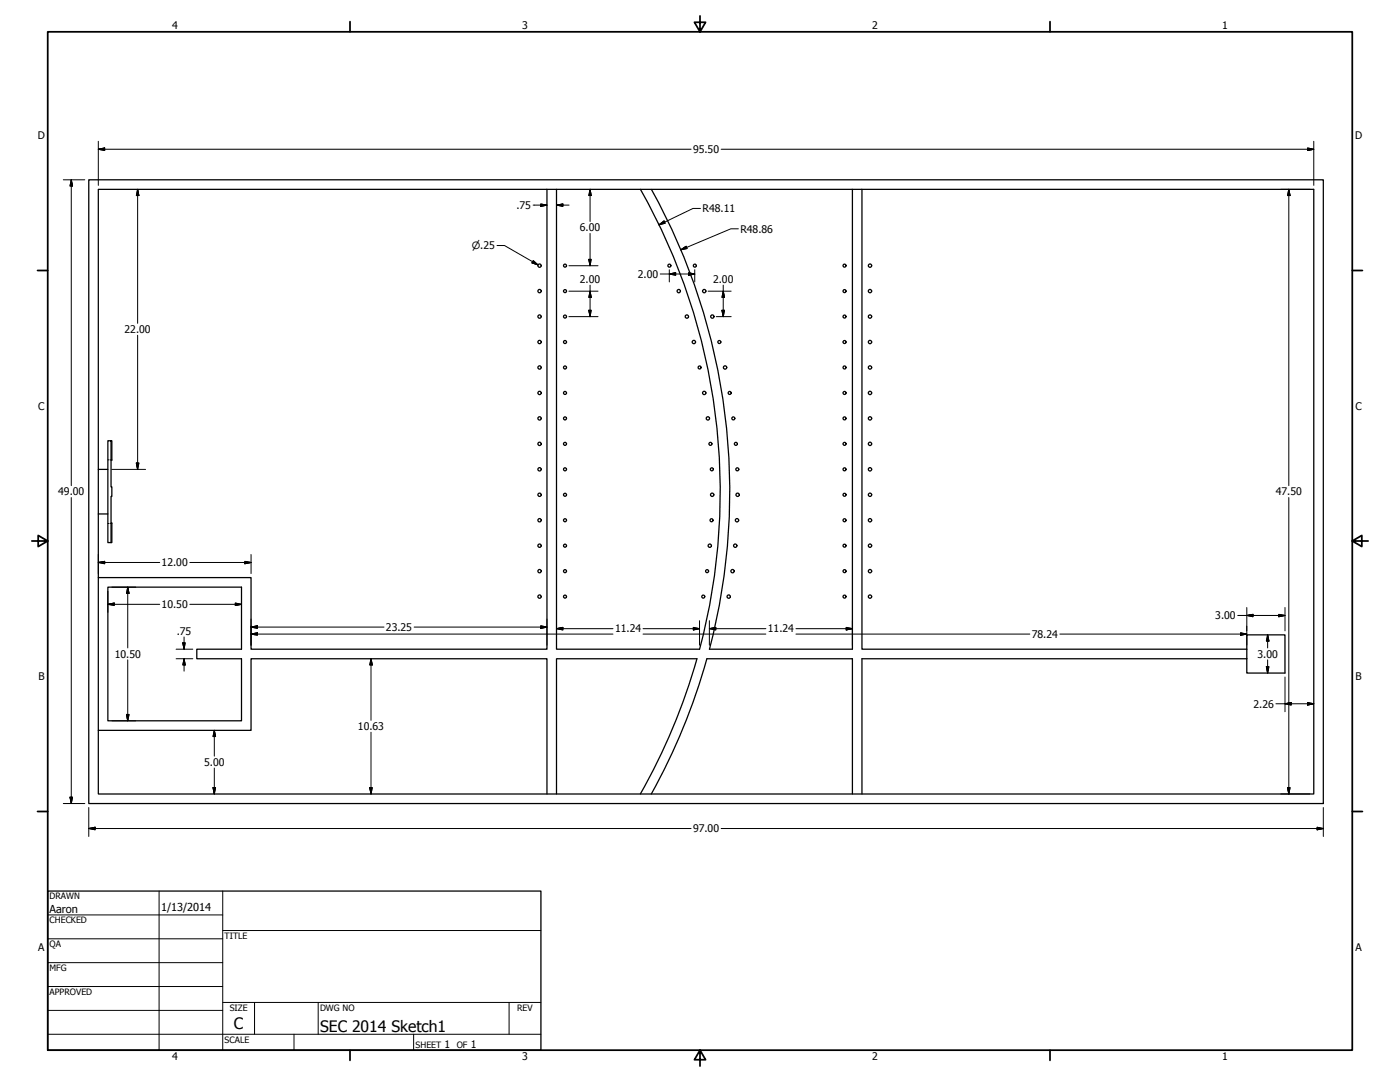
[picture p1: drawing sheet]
<svg xmlns="http://www.w3.org/2000/svg" width="559mm" height="432mm" viewBox="0 0 559 432" stroke-linecap="round" stroke-linejoin="round" font-family="sans-serif">
<!-- layer: Visible (ANSI) -->
<g fill="none" stroke="#000" stroke-width=".51">
<path d="M35.4 71.8h492.8v248.9h-492.8zM218.3 75.6v183.5h-118.1v-28.6h-61M222.1 75.6v183.5h57.1a244.4 244.4 0 0 0-23.6-183.5M340.2 75.6v183.5h-57a248.2 248.2 0 0 0-23.2-183.5M344 75.6v183.5h153.6M43.1 175.9h1.2v18.4h.3v3.8h-.3v18.4h-1.2zM44.3 175.9h.3v7.7h-.3M39.2 187.3v-111.7h485.2v241.3h-485.2v-111.8M43.1 187.3h-3.9v17.8h3.9M44.3 208.7h.3v7.8h-.3M43.1 234.3h53.3v24.8h-17.9v3.8h17.9v24.8h-53.3zM497.6 259.1v-5.7h15.3v15.2h-15.3v-5.7"/>
<path d="M497.6 259.1v3.8M497.6 262.9h-153.6v54M39.2 291.5h61v-28.6h118.1v54M255.6 316.9a244.9 244.9 0 0 0 22.6-54h-56.1v54M260 316.9a248.2 248.2 0 0 0 22.1-54h58.1v54"/>
<circle cx="215.4" cy="106" r=".67"/>
<circle cx="215.4" cy="116.2" r=".67"/>
<circle cx="225.5" cy="106" r=".6"/>
<circle cx="225.5" cy="116.2" r=".6"/>
<circle cx="267.2" cy="106" r=".6"/>
<circle cx="270.9" cy="116.2" r=".67"/>
<circle cx="277.3" cy="106" r=".6"/>
<circle cx="281.1" cy="116.2" r=".67"/>
<circle cx="337.1" cy="106" r=".6"/>
<circle cx="337.1" cy="116.2" r=".6"/>
<circle cx="347.2" cy="106" r=".67"/>
<circle cx="347.2" cy="116.2" r=".67"/>
<circle cx="215.4" cy="126.3" r=".67"/>
<circle cx="215.4" cy="136.5" r=".67"/>
<circle cx="225.5" cy="126.3" r=".6"/>
<circle cx="225.5" cy="136.5" r=".6"/>
<circle cx="274.2" cy="126.3" r=".67"/>
<circle cx="277" cy="136.5" r=".67"/>
<circle cx="284.3" cy="126.3" r=".67"/>
<circle cx="287.1" cy="136.5" r=".6"/>
<circle cx="337.1" cy="126.3" r=".6"/>
<circle cx="337.1" cy="136.5" r=".6"/>
<circle cx="347.2" cy="126.3" r=".67"/>
<circle cx="347.2" cy="136.5" r=".67"/>
<circle cx="215.4" cy="146.7" r=".67"/>
<circle cx="215.4" cy="156.8" r=".67"/>
<circle cx="225.5" cy="146.7" r=".6"/>
<circle cx="225.5" cy="156.8" r=".6"/>
<circle cx="279.2" cy="146.7" r=".6"/>
<circle cx="281.1" cy="156.8" r=".67"/>
<circle cx="289.4" cy="146.7" r=".67"/>
<circle cx="291.2" cy="156.8" r=".6"/>
<circle cx="337.1" cy="146.7" r=".6"/>
<circle cx="337.1" cy="156.8" r=".6"/>
<circle cx="347.2" cy="146.7" r=".67"/>
<circle cx="347.2" cy="156.8" r=".67"/>
<circle cx="215.4" cy="177.1" r=".67"/>
<circle cx="215.4" cy="167" r=".67"/>
<circle cx="225.5" cy="177.1" r=".6"/>
<circle cx="225.5" cy="167" r=".6"/>
<circle cx="282.5" cy="167" r=".67"/>
<circle cx="283.6" cy="177.1" r=".6"/>
<circle cx="292.7" cy="167" r=".6"/>
<circle cx="293.7" cy="177.1" r=".6"/>
<circle cx="337.1" cy="177.1" r=".6"/>
<circle cx="337.1" cy="167" r=".6"/>
<circle cx="347.2" cy="177.1" r=".67"/>
<circle cx="347.2" cy="167" r=".67"/>
<circle cx="215.4" cy="197.5" r=".67"/>
<circle cx="215.4" cy="187.3" r=".67"/>
<circle cx="225.5" cy="197.5" r=".6"/>
<circle cx="225.5" cy="187.3" r=".6"/>
<circle cx="284.1" cy="187.3" r=".6"/>
<circle cx="284.3" cy="197.5" r=".67"/>
<circle cx="294.3" cy="187.3" r=".6"/>
<circle cx="294.4" cy="197.5" r=".67"/>
<circle cx="337.1" cy="197.5" r=".6"/>
<circle cx="337.1" cy="187.3" r=".6"/>
<circle cx="347.2" cy="197.5" r=".67"/>
<circle cx="347.2" cy="187.3" r=".67"/>
<circle cx="215.4" cy="207.6" r=".67"/>
<circle cx="215.4" cy="217.8" r=".67"/>
<circle cx="225.5" cy="207.6" r=".6"/>
<circle cx="225.5" cy="217.8" r=".6"/>
<circle cx="283.3" cy="217.8" r=".67"/>
<circle cx="284" cy="207.6" r=".6"/>
<circle cx="293.5" cy="217.8" r=".67"/>
<circle cx="294.2" cy="207.6" r=".67"/>
<circle cx="337.1" cy="207.6" r=".6"/>
<circle cx="337.1" cy="217.8" r=".6"/>
<circle cx="347.2" cy="207.6" r=".67"/>
<circle cx="347.2" cy="217.8" r=".67"/>
<circle cx="215.4" cy="227.9" r=".67"/>
<circle cx="215.4" cy="238.1" r=".67"/>
<circle cx="225.5" cy="238.1" r=".6"/>
<circle cx="225.5" cy="227.9" r=".6"/>
<circle cx="280.7" cy="238.1" r=".6"/>
<circle cx="282.2" cy="227.9" r=".6"/>
<circle cx="290.9" cy="238.1" r=".67"/>
<circle cx="292.4" cy="227.9" r=".67"/>
<circle cx="337.1" cy="227.9" r=".6"/>
<circle cx="337.1" cy="238.1" r=".6"/>
<circle cx="347.2" cy="227.9" r=".67"/>
<circle cx="347.2" cy="238.1" r=".67"/>
</g>
<!-- layer: Hidden (ANSI) -->
<path d="M43.1 183.5h.5M44.1 183.5h.5M43.1 208.9h.5M44.1 208.9h.5" fill="none" stroke="#000" stroke-width=".4"/>
<!-- layer: Border (ANSI) -->
<g fill="none" stroke="#000" stroke-width=".7">
<path d="M19 12.7h520.8v406.4h-520.8zM139.7 8.6v4.1M279.4 6.3v6.4l-2.2-3.8h4.4l-2.2 3.8M419.1 8.6v4.1M15 107.9h4M539.8 107.9h4M12.7 215.9h6.3l-3.8-2.2v4.4l3.8-2.2M539.8 215.9l3.8 2.2v-4.4l-3.8 2.2h6.3M15 323.8h4M539.8 323.8h4M139.7 419.1v4.1M279.4 419.1l2.2 3.8h-4.4l2.2-3.8v6.3"/>
<path d="M419.1 419.1v4.1"/>
</g>
<!-- layer: Title (ANSI) -->
<g fill="none" stroke="#000" stroke-width=".4">
<path d="M63.5 355.6v63.5M88.9 355.6v63.5M19 365.1h69.9M19 374.6h69.9M88.9 371.3h127M19 384.2h69.9M19 393.7h69.9M19 412.7h196.9M19 403.2h69.9M88.9 400h127M101.6 400v12.7M117.3 412.7v6.4"/>
<path d="M127 400v12.7M165.1 412.7v6.4M203.2 400v12.7"/>
</g>
<path d="M19 355.6h196.9v63.5h-196.9z" fill="none" stroke="#000" stroke-width=".51"/>
<!-- layer: Dimension (ANSI) -->
<g fill="none" stroke="#000" stroke-width=".4">
<path d="M39.2 59.6l2.6-.5v1zM39.2 56.4v17.6M39.2 59.6h236.6M287.8 59.6h236.6M521.9 59.1l2.5 .5-2.5 .5zM524.4 56.4v17.6M25.3 71.8h8.5M28.4 71.8l.6 2.4h-1.1zM28.4 71.8v122M54.9 75.6l.5 2.4h-1zM54.9 75.6v53.4M235.5 75.6l.5 2.4h-1z"/>
<path d="M235.5 75.6v12.8M511.2 75.6h11.6M514.4 75.6l.5 2.4h-1zM514.4 75.6v118.2M198.4 98h3l13.4 7.7M212.8 81.9h5.5M215.8 81.4l2.5 .5-2.5 .5zM222.1 81.9l2.6-.5v1zM222.1 81.9h5M235.5 93.2v12.8M263 89.7l2-1.5 .5 .9zM271.7 99.7l2.2-1.4 .4 .9z"/>
<path d="M279.6 83.2h-3l-13.6 6.5M294.7 91.3h-3l-20 8.4M212.9 104l1.9 1.7-2.5-.8zM227.1 106h11.6M227.1 116.2h11.6M235 103.5h1l-.5 2.5zM235.5 116.2l.5 2.5h-1zM235.5 113.8v12.6M263.5 109.3h13.8M267.1 109.3l2.6-.5v1.1zM267.1 107.6v4.9M274.8 108.8l2.5 .5-2.5 .6z"/>
<path d="M277.3 107.6v4.9M282.6 116.2h9.2M288.7 116.2l.5 2.5h-1zM288.7 113.8v12.6M54.9 133.8v53.5M227.1 126.4h11.6M235 123.8h1l-.5 2.6zM285.9 126.4h5.9M288.2 123.8h1l-.5 2.6zM28.4 198.6v122.1M44.6 187.3h13.5M54.4 184.8h1l-.5 2.5z"/>
<path d="M514.4 198.6v118.3M39.2 224.5l2.6-.5v1zM39.2 224.5h24.6M39.2 221.3v7.6M43.1 235.9v8.4M44.6 234.3h9.6M51 234.3l.5 2.5h-1zM51 234.3v24.3M75.8 224.5h24.4M96.4 235.9v8.4M97.7 224l2.5 .5-2.5 .5zM100.2 221.3v7.6"/>
<path d="M43.1 241.2l2.5-.5v.9zM43.1 241.2h20.7M70.3 259.1h6.7M73 256.5h.9l-.4 2.6zM73.5 254.2v4.9M75.8 241.2h20.6M93.9 240.7l2.5 .5-2.5 .4zM100.2 250.3l2.5-.6v1.1zM100.2 253l2.5-.5v1zM100.2 247.1v10.4M100.2 250.3h53.1M100.2 253h144.5"/>
<path d="M165.3 250.3h53M215.8 249.7l2.5 .6-2.5 .5zM218.3 247.1v10.4M222.1 250.9l2.6-.5v1zM222.1 250.9h22.6M222.1 247.7v9.8M256.7 250.9h22.5M256.7 253h49M276.7 250.4l2.5 .5-2.5 .5zM279.2 247.7v9.8M283.1 250.9l2.6-.5v1zM283.1 250.9h22.6"/>
<path d="M283.1 247.7v9.8M317.7 250.9h22.5M317.7 253h93.3M337.8 250.4l2.4 .5-2.4 .5zM340.2 247.7v9.8M423 253h74.6M494 245.6h18.9M495.2 252.5l2.4 .5-2.4 .5zM497.6 245.6l2.5-.4v.9zM497.6 242.4v15.1M506 253.4l.5 2.4h-1zM506 253.4v5.2"/>
<path d="M510.4 245.2l2.5 .4-2.5 .5zM512.9 242.4v9.4M51 263.3v24.4M70.3 262.9h6.7M73.5 262.9l.4 2.5h-.9zM73.5 262.9v4.9M148.1 262.9l.5 2.5h-1zM148.1 262.9v24.6M505.5 266.1h1l-.5 2.5zM506 263.3v5.3M512.9 270.2v13.8M44.6 287.7h9.6"/>
<path d="M50.5 285.1h1l-.5 2.6zM85.5 291.5l.5 2.4h-1zM85.5 291.5v10.3M148.1 292.2v24.7M509.3 280.9h15.1M512.9 280.9l2.5-.5v1zM521.9 280.4l2.5 .5-2.5 .5zM27.9 318.1h1.1l-.6 2.6zM85 314.3h1l-.5 2.6zM85.5 306.5v10.4M147.6 314.3h1l-.5 2.6zM511.2 316.9h11.6"/>
<path d="M513.9 314.3h1l-.5 2.6zM25.3 320.7h8.5M35.4 330.6l2.6-.5v1.1zM35.4 330.6h240.4M35.4 322.3v11.5M287.8 330.6h240.4M525.7 330.1l2.5 .5-2.5 .6zM528.2 322.3v11.5"/>
</g>
<g fill="#000" stroke="#000" stroke-width=".4">
<path d="M39.2 59.6l2.6-.5zM39.2 59.6l2.6-.5v1zM28.4 71.8l.6 2.4zM28.4 71.8l.6 2.4h-1.1zM54.9 75.6l.5 2.4zM54.9 75.6l.5 2.4h-1zM235.5 75.6l.5 2.4zM235.5 75.6l.5 2.4h-1zM514.4 75.6l.5 2.4zM514.4 75.6l.5 2.4h-1zM521.9 60.1l2.5-.5zM521.9 59.1l2.5 .5-2.5 .5z"/>
<path d="M215.8 82.4l2.5-.5zM215.8 81.4l2.5 .5-2.5 .5zM222.1 81.9l2.6-.5zM222.1 81.9l2.6-.5v1zM263 89.7l2-1.5zM263 89.7l2-1.5 .5 .9zM271.7 99.7l2.2-1.4zM271.7 99.7l2.2-1.4 .4 .9zM212.3 104.9l2.5 .8zM212.9 104l1.9 1.7-2.5-.8zM235 103.5l.5 2.5zM235 103.5h1l-.5 2.5z"/>
<path d="M235.5 116.2l.5 2.5zM235.5 116.2l.5 2.5h-1zM267.1 109.3l2.6-.5zM267.1 109.3l2.6-.5v1.1zM274.8 109.9l2.5-.6zM274.8 108.8l2.5 .5-2.5 .6zM288.7 116.2l.5 2.5zM288.7 116.2l.5 2.5h-1zM235 123.8l.5 2.6zM235 123.8h1l-.5 2.6zM288.2 123.8l.5 2.6zM288.2 123.8h1l-.5 2.6z"/>
<path d="M54.4 184.8l.5 2.5zM54.4 184.8h1l-.5 2.5zM39.2 224.5l2.6-.5zM39.2 224.5l2.6-.5v1zM51 234.3l.5 2.5zM51 234.3l.5 2.5h-1zM97.7 225l2.5-.5zM97.7 224l2.5 .5-2.5 .5zM43.1 241.2l2.5-.5zM43.1 241.2l2.5-.5v.9zM73 256.5l.5 2.6zM73 256.5h.9l-.4 2.6z"/>
<path d="M93.9 241.6l2.5-.4zM93.9 240.7l2.5 .5-2.5 .4zM100.2 250.3l2.5-.6zM100.2 250.3l2.5-.6v1.1zM100.2 253l2.5-.5zM100.2 253l2.5-.5v1zM215.8 250.8l2.5-.5zM215.8 249.7l2.5 .6-2.5 .5zM222.1 250.9l2.6-.5zM222.1 250.9l2.6-.5v1zM276.7 251.4l2.5-.5zM276.7 250.4l2.5 .5-2.5 .5z"/>
<path d="M283.1 250.9l2.6-.5zM283.1 250.9l2.6-.5v1zM337.8 251.4l2.4-.5zM337.8 250.4l2.4 .5-2.4 .5zM495.2 253.5l2.4-.5zM495.2 252.5l2.4 .5-2.4 .5zM497.6 245.6l2.5-.4zM497.6 245.6l2.5-.4v.9zM506 253.4l.5 2.4zM506 253.4l.5 2.4h-1zM510.4 246.1l2.5-.5zM510.4 245.2l2.5 .4-2.5 .5z"/>
<path d="M73.5 262.9l.4 2.5zM73.5 262.9l.4 2.5h-.9zM148.1 262.9l.5 2.5zM148.1 262.9l.5 2.5h-1zM505.5 266.1l.5 2.5zM505.5 266.1h1l-.5 2.5zM50.5 285.1l.5 2.6zM50.5 285.1h1l-.5 2.6zM85.5 291.5l.5 2.4zM85.5 291.5l.5 2.4h-1zM512.9 280.9l2.5-.5zM512.9 280.9l2.5-.5v1z"/>
<path d="M521.9 281.4l2.5-.5zM521.9 280.4l2.5 .5-2.5 .5zM27.9 318.1l.5 2.6zM27.9 318.1h1.1l-.6 2.6zM85 314.3l.5 2.6zM85 314.3h1l-.5 2.6zM147.6 314.3l.5 2.6zM147.6 314.3h1l-.5 2.6zM513.9 314.3l.5 2.6zM513.9 314.3h1l-.5 2.6zM35.4 330.6l2.6-.5zM35.4 330.6l2.6-.5v1.1z"/>
<path d="M525.7 331.2l2.5-.6zM525.7 330.1l2.5 .5-2.5 .6z"/>
</g>
<g font-size="6.3">
<text x="93.3" y="410.6">C</text>
<text x="127.8" y="411.9">SEC 2014 Sketch1</text>
</g>
<g font-size="4.4">
<text x="19.8" y="364.3">Aaron</text>
<text x="64.3" y="363.7">1/13/2014</text>
</g>
<g font-size="4.2">
<text x="68.7" y="11.7">4</text>
<text x="208.4" y="11.7">3</text>
<text x="348.1" y="11.7">2</text>
<text x="487.8" y="11.7">1</text>
<text x="15.1" y="55.5">D</text>
<text x="540.9" y="55.5">D</text>
<text x="276.6" y="61.1">95.50</text>
<text x="206.1" y="83.4">.75</text>
<text x="280.4" y="84.7">R48.11</text>
<text x="231.5" y="92.3">6.00</text>
<text x="295.5" y="92.8">R48.86</text>
<text x="231.5" y="112.9">2.00</text>
<text x="254.6" y="110.9">2.00</text>
<text x="284.6" y="112.9">2.00</text>
<text x="49.7" y="133">22.00</text>
<text x="15.2" y="163.4">C</text>
<text x="541" y="163.4">C</text>
<text x="23.2" y="197.7">49.00</text>
<text x="509.2" y="197.7">47.50</text>
<text x="64.5" y="226">12.00</text>
<text x="64.5" y="242.7">10.50</text>
<text x="154.1" y="251.8">23.25</text>
<text x="485.1" y="247.1">3.00</text>
<text x="70.5" y="253.3">.75</text>
<text x="245.5" y="252.4">11.24</text>
<text x="306.5" y="252.4">11.24</text>
<text x="411.9" y="254.6">78.24</text>
<text x="45.8" y="262.5">10.50</text>
<text x="501.9" y="262.5">3.00</text>
<text x="15.3" y="271.4">B</text>
<text x="541.1" y="271.4">B</text>
<text x="500.3" y="282.4">2.26</text>
<text x="142.9" y="291.4">10.63</text>
<text x="81.5" y="305.7">5.00</text>
<text x="276.6" y="332.2">97.00</text>
<text x="15.2" y="379.3">A</text>
<text x="541" y="379.3">A</text>
<text x="177.4" y="418.3">1</text>
<text x="188" y="418.3">1</text>
<text x="68.7" y="423.2">4</text>
<text x="208.4" y="423.2">3</text>
<text x="348.1" y="423.2">2</text>
<text x="487.8" y="423.2">1</text>
</g>
<text font-size="4" x="188.3" y="99.4">⌀.25</text>
<g font-size="3.5">
<text x="19.8" y="358.9">DRAWN</text>
<text x="19.8" y="368.5">CHECKED</text>
<text x="89.7" y="374.6">TITLE</text>
<text x="19.8" y="378">QA</text>
<text x="19.8" y="387.5">MFG</text>
<text x="19.8" y="397.1">APPROVED</text>
<text x="91.7" y="403.4">SIZE</text>
<text x="127.8" y="403.4">DWG NO</text>
<text x="206.4" y="403.4">REV</text>
<text x="89.7" y="416.1">SCALE</text>
<text x="165.9" y="418.3">SHEET</text>
<text x="182.4" y="418.3">OF</text>
</g>
</svg>
